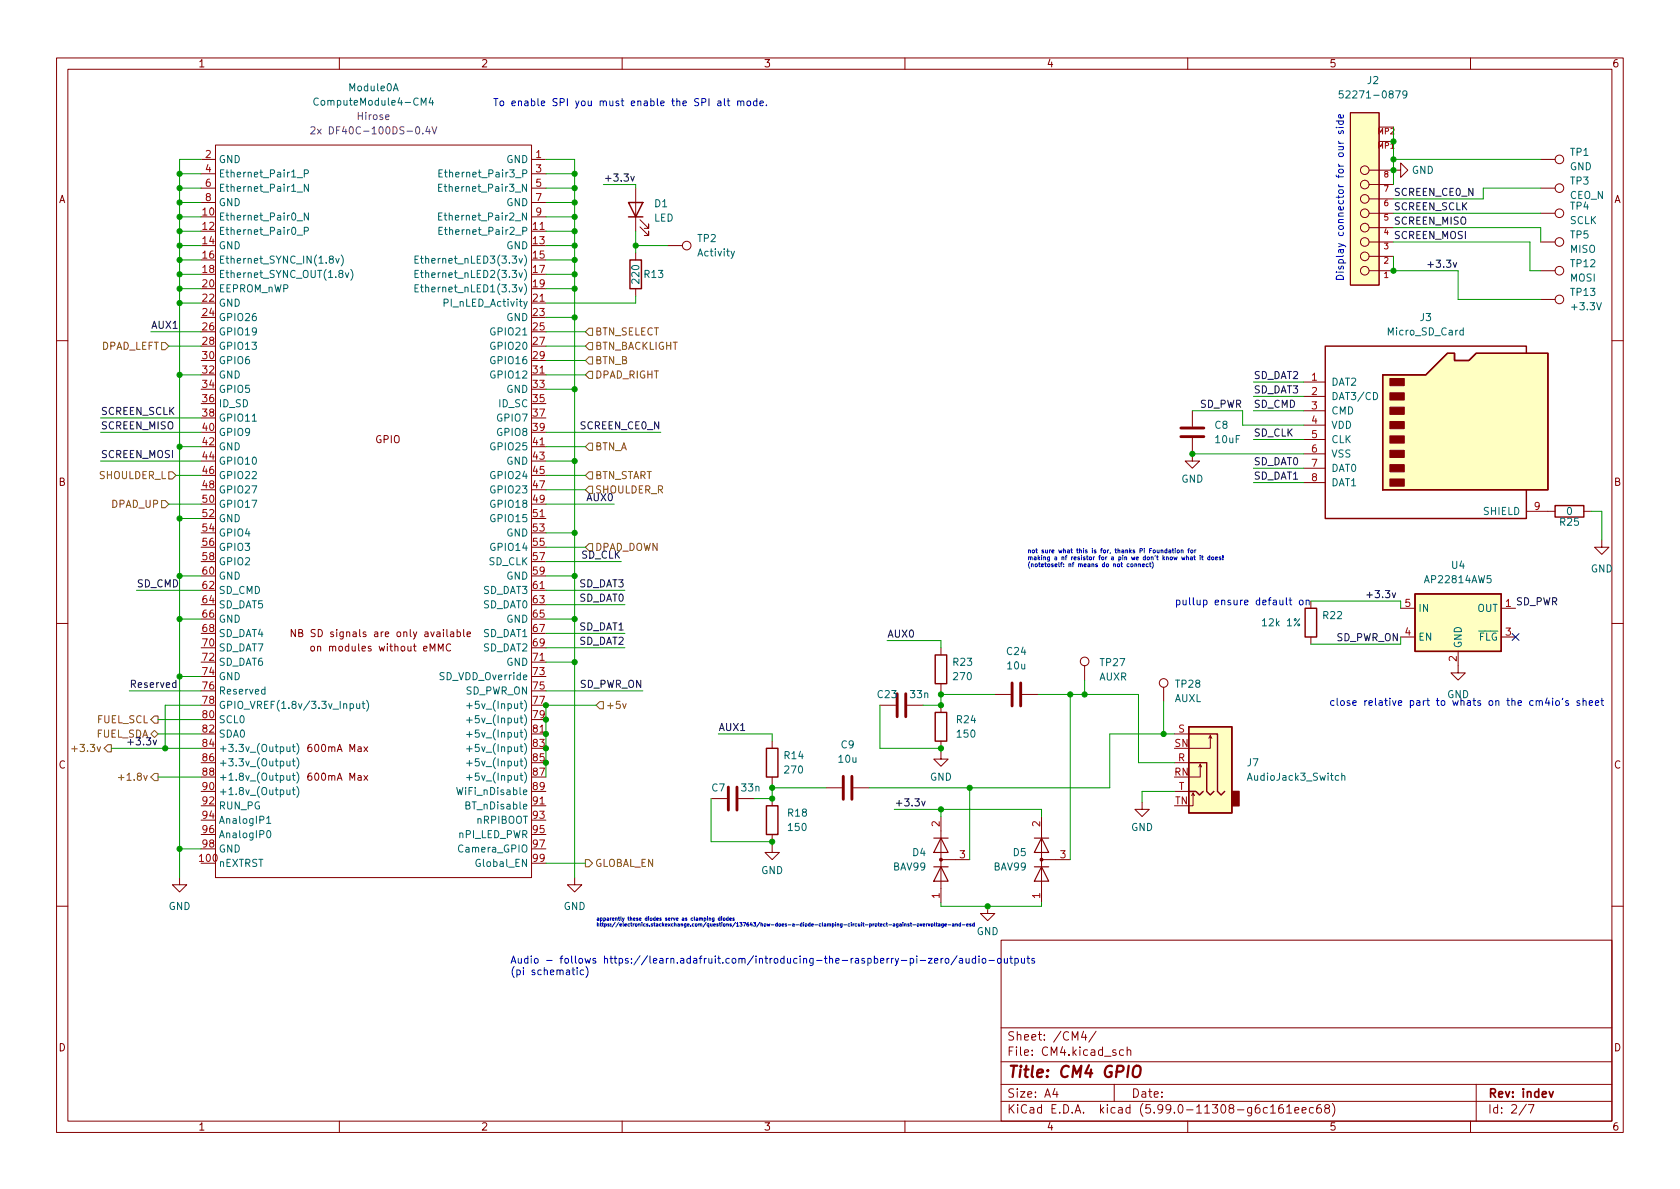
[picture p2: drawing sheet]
<svg xmlns="http://www.w3.org/2000/svg" width="297mm" height="210mm" viewBox="0 0 297 210" stroke-linecap="round" stroke-linejoin="round" font-family="sans-serif">
<g fill="none" stroke="#840000" stroke-width=".18">
<path d="M10 10.2h277v190.1h-277zM12 12.2h273v186.1h-273zM60 10.2v2M110 10.2v2M160 10.2v2M210 10.2v2M238.8 19.9h5v30.5h-5zM260 10.2v2M35.6 28.2h2.5M35.6 30.7h2.5M35.6 33.3h2.5M35.6 35.8h2.5"/>
<path d="M38.1 25.6h55.9v129.6h-55.9zM94 28.2h2.5M94 30.7h2.5M94 33.3h2.5M94 35.8h2.5M94 38.3h2.5M112.4 33.3v7.6M113.2 38.9l1.5 1.5v-.8v.8h-.8M242.1 30.1h5.5v-1.3l1.3 1.3-1.3 1.3v-1.3M242.1 37.7h4.3M242.1 35.2h4.3M242.1 32.6h4.3"/>
<path d="M243.8 25h2.6M243.8 22.5h2.6M272.4 28.2h2.6M272.4 33.3h2.6M272.4 37.7h2.6M94 40.9h2.5M94 53.6h2.5M112.4 44.7v1.3M112.4 51v1.3M113.2 40.1l1.5 1.6v-.8v.8h-.8M118.1 43.4h2.5M242.1 47.9h4.3"/>
<path d="M242.1 42.8h4.3M242.1 45.3h4.3M242.1 40.3h4.3M272.4 47.9h2.6M272.4 53h2.6M272.4 42.8h2.6M10 60.2h2M94 66.3h2.5M94 79h2.5M210.8 77.5v4h1.3l-1.3 1.3-1.3-1.3h1.3M210.8 72.6v2.8M230.5 67.6h3.8"/>
<path d="M230.5 70.1h3.8M230.5 72.6h3.8M230.5 75.2h3.8M230.5 77.7h3.8M285 60.2h2M94 91.7h2.5M230.5 80.3h3.8M230.5 82.8h3.8M230.5 85.3h3.8M269.9 90.4h5.1M280 90.4h1.3M283.2 95.5v1.3h1.3l-1.3 1.2-1.3-1.2h1.3"/>
<path d="M10 110.2h2M52.2 111.3v1.3l-.7-1.3v1.3M52.8 111.9h.6l.1-.2-.1-.3-.6-.1v1.3h.5l.2-.1 .1-.3-.4-.3M55 114.4l.2-.1 .3 .1 .1 .5-.1 .2h-.3l-.2-.1zM77.5 115.1v-1.2l.4 .9 .4-.9v1.2M79.7 111.8h.5v.8M79.7 114a.6 .6 0 0 0-.9 .4 .6 .6 0 0 0 .6 .7l.3-.1M80.2 112l-.4 .1-.2 .2 .2 .3 .4-.1M80.8 111.8l.4-.1 .2 .3-.1 .5h-.5M80.8 111.3v1.3M82 111.3v1.1l.2 .2M82.6 112.2l.6-.2-.1-.2-.3-.1-.2 .2v.6h.5"/>
<path d="M94 104.4h2.5M94 117.1h2.5M166.4 114.5v1.3M191.8 117.7v2.6M231.8 106.3v1.3M231.8 112.6v1.3M247.6 107.6h2.6M247.6 112.6h2.6M257.8 115.2v3.8h1.3l-1.3 1.3-1.3-1.3h1.3M265.4 107.6h2.6M265.4 112.6h2.6M285 110.2h2"/>
<path d="M64.3 137.1l.7 .9M64.3 132.1l.7 .8M65 137.1l-.7 .9M65 132.1l-.7 .8M94 129.8h2.5M136.5 131.1v1.2M136.5 137.4v1.3M146 139.3h2.8M150.9 139.3h2.8M155.6 124.7h2.8M160.4 124.7h2.8M166.4 133v1.2h1.2l-1.2 1.3-1.3-1.3h1.3"/>
<path d="M166.4 120.9v1.3M166.4 124.7v1.3M166.4 131.1v1.2M175.9 122.8h2.8M180.7 122.8h2.8M205.7 121.5v2.6M207.6 129.8h2.6M207.6 134.9h2.6M207.6 139.9h2.6M212.2 135.1l-.2 .5M212.5 135.6l-.3-.5v2.3h-2M214 130l-.3 .6"/>
<path d="M214.2 130.6l-.2-.6v2.3h-3.8M31.7 155.2v1.3h1.3l-1.3 1.2-1.2-1.2h1.2M94 142.5h2.5M101.6 155.2v1.3h1.3l-1.3 1.2-1.3-1.2h1.3M125.7 141.2h2.8M130.6 141.2h2.7M136.5 149.5v1.2h1.3l-1.3 1.3-1.2-1.3h1.2M136.5 141.2v1.3M136.5 147.6v1.2M166.4 144.4v15.2M166.4 152h5M184.1 144.4v15.2"/>
<path d="M184.1 152h5.1M201.9 141.9v1.2h1.3l-1.3 1.3-1.2-1.3h1.2M210.9 140.2l-.2 .5M211.2 140.7l-.3-.5v2.3h-.7M10 160.2h2M174.6 160.3v1.2h1.3l-1.3 1.3-1.2-1.3h1.2M177 166.3h108v32h-108zM285 160.2h2M60 198.3v2M110 198.3v2M160 198.3v2M177 194.8h108"/>
<path d="M177 191.8h108M177 187.8h108M177 181.8h108M186.5 192.5l-.4 1h1M186.9 193v1M191.6 182.4l-.4 1h.9M191.9 182.9v1M193.8 182.4l-1.3 1.9M197 191.8v3M198.6 185.7l-.4-.1-.3 .3v.4l.2 .3h.5M199.3 185.8l.2-.2 .4 .1v.9M199.3 185.1v1.5"/>
<path d="M210 198.3v2M224.6 195.8l.5-.5v1.5M224.6 196.8h.9M226.8 195.3a.59 .59 0 0 0-.7 .7v.5l.1 .3h.4l.3-.1v-.5l-.1-.2-.4-.1-.3 .3M227.5 195.8l.4-.5v1.5M227.5 196.8h.9M228.9 196.3l.7-.1v-.3l-.5-.1-.2 .2 .1 .8h.6M230.2 196.3l.7-.1v-.3l-.5-.1-.2 .2 .1 .8h.6M232.2 195.9l-.4-.1-.3 .3v.4l.1 .3h.6M233.5 195.3a.59 .59 0 0 0-.7 .7v.5l.1 .3h.5l.2-.1v-.5l-.1-.2-.4-.1-.3 .3M234.5 196l-.3-.3 .1-.2 .2-.2 .4 .1 .2 .2-.1 .2-.6 .2-.2 .3 .1 .4 .2 .1h.4l.2-.3v-.2l-.3-.3M235.6 195.1a1.72 1.72 0 0 1 0 2.3"/>
<path d="M260 198.3v2M261 191.8v6.5M269.9 195.3l-1.3 1.9M270.2 195.3h1l-.6 1.5"/>
<circle cx="241.3" cy="32.6" r=".76"/>
<circle cx="241.3" cy="30.1" r=".76"/>
<circle cx="241.3" cy="35.2" r=".76"/>
<circle cx="241.3" cy="37.7" r=".76"/>
<circle cx="275.7" cy="28.2" r=".76"/>
<circle cx="275.7" cy="37.7" r=".76"/>
<circle cx="275.7" cy="33.3" r=".76"/>
<circle cx="121.4" cy="43.4" r=".76"/>
<circle cx="241.3" cy="47.9" r=".76"/>
<circle cx="241.3" cy="45.3" r=".76"/>
<circle cx="241.3" cy="42.8" r=".76"/>
<circle cx="241.3" cy="40.3" r=".76"/>
<circle cx="275.7" cy="42.8" r=".76"/>
<circle cx="275.7" cy="47.9" r=".76"/>
<circle cx="275.7" cy="53" r=".76"/>
<circle cx="191.8" cy="117" r=".76"/>
<circle cx="205.7" cy="120.8" r=".76"/>
</g>
<path d="M273.9 193l.4 1 .3-1" fill="none" stroke="#840000" stroke-width=".3"/>
<path d="M200.5 188.7a.69 .69 0 0 1 1.1 0 1.47 1.47 0 0 1-.6 1.8l-.5-.1a1.5 1.5 0 0 1 0-1.7z" fill="none" stroke="#840000" stroke-width=".4"/>
<g fill="none" stroke="#006464" stroke-width=".18">
<path d="M56.3 17.5a.6 .6 0 0 0-.9 .4 .6 .6 0 0 0 .6 .7l.3-.1M69.5 16.1l.5-1.3 .4 1.3M74.5 18.6v-1.3l.4 .9 .4-.9v1.3M76.2 17.3l-.3 .9h.8M76.5 17.8v.8M237.4 16.1h-.6v.6l.2-.2 .4 .1 .1 .2-.1 .4-.1 .1-.5-.1M248.7 16.6l-.2 .2h-.4l-.1-.2 .1-.5h.4l.2 .1a.84 .84 0 0 1-.3 1.1h-.3M52.5 39h1M52.5 31.4h1M52.5 34h1M53.8 30.7l.6-.1 .1-.1v-.3l-.7-.2v1.3M54.5 37.7v1.2l-.7-1.2v1.2"/>
<path d="M54.5 32.6v1.2l-.7-1.2v1.2M77.6 33.2h.4M77.6 38.3h.4M77.6 30.6h.4M78.2 32.6h-.6v1.2h.6M78.2 37.7h-.6v1.2h.6M78.2 30h-.6v1.3h.6M52.5 41.6h1M53.8 40.9l.6-.1 .1-.2v-.3l-.7-.1v1.3M59.4 45.7l.3 .8 .3-.8M60.3 45.1a1.46 1.46 0 0 1 0 1.9M61.1 48.2l.3 .9 .3-.9"/>
<path d="M62 47.6a1.46 1.46 0 0 1 0 2M73.4 45.9h.4M73.4 48.4h.4M73.4 51h.4M74 45.3h-.6v1.2h.6M74 47.8h-.6v1.3h.6M74 50.4h-.6v1.2h.6M74.3 45.7h.5M74.3 48.2h.5M74.3 50.8h.5M74.5 45.3v1.1l.3 .1M74.5 47.8v1.1l.3 .2"/>
<path d="M74.5 50.4v1l.3 .2M77.6 40.8h.4M78.2 40.2h-.6v1.3h.6M93.2 53.3l-.4 1.2-.2 .1M129.9 44.4l-.5 1.2-.1 .1M258.7 58.5l-.3-.1-.3 .2 .1 .6h.5M258.7 58v1.2M44.6 74.5h.7M242.8 69.4a.64 .64 0 0 1 .8 .6 .64 .64 0 0 1-.8 .7zM46.8 122l-.3-.1-.3 .2 .2 .6h.4M46.8 121.5v1.2M50.7 132.1l.1 .7 .3 .1 .2-.1"/>
<path d="M50.7 134.6l.1 .8h.3l.2-.1M50.7 137.1l.1 .8 .3 .1 .2-.1M50.7 139.7l.1 .8h.3l.2-.1M51.3 132.1v.8M51.3 134.6v.8M51.3 137.1v.9M51.3 139.7v.8M51.7 132.1h.5M51.7 134.6h.5M51.7 137.1h.5M51.7 139.7h.5M51.9 131.6v1.1l.3 .2"/>
<path d="M51.9 134.2v1.1l.3 .1M51.9 136.7v1.1l.3 .2M51.9 139.3v1l.3 .2M52.5 131.5a1.46 1.46 0 0 1 0 1.9M52.5 134a1.46 1.46 0 0 1 0 1.9M52.5 136.5a1.46 1.46 0 0 1 0 2M52.5 139.1a1.46 1.46 0 0 1 0 1.9M61.9 124.5l.4-.1 .2 .3-.1 .5h-.5M63.1 124.4v.8l.3 .1 .2-.1M63.6 124.4v.9M64 124.4h.5M64.2 124v1.1l.3 .2"/>
<path d="M64.8 123.8a1.46 1.46 0 0 1 0 2M80.8 139.3l.3 1.2 .2-.9 .2 .9 .3-1.2M82.5 124.8h1M82.5 127.3h1M82.5 129.9h1M82.5 132.4h1M82.5 135h1M82.5 137.5h1M83 124.3v1M83 126.9v.9M83 129.4v1M83 131.9v1"/>
<path d="M83 134.5v.9M83 137v1M237.2 137.3l.2-.2 .3 .1 .1 .8M237.2 136.7v1.3M47.2 144.7l.3-.4v1.3M47.2 145.6h.7M47.3 146.9h.2a.68 .68 0 0 1 .4 .6 .68 .68 0 0 1-.4 .6 .84 .84 0 0 1-.2-1.2z"/>
</g>
<path d="M55 22.5l.5-.1 .2 .4-.8 .9h.8M56.1 22.8l.7 .9M56.8 22.8l-.7 .9M75.6 22.4l-.3 .9h.8M75.9 22.8v.9M76.4 22.4l.4 1.3 .4-1.3" fill="none" stroke="#840084" stroke-width=".18"/>
<g fill="#ffffc2" stroke="#ffffc2" stroke-width=".18">
<path d="M244.5 66.3h7.6l3.8-3.8h1.3v1.2h2.5l1.3-1.2h12.7v24.1h-29.2z"/>
<path d="M250.2 105h15.2v10.2h-15.2z"/>
<path d="M210.2 128.5h7.6v15.3h-7.6z"/>
<path d="M238.8 19.9h5v30.5h-5z"/>
</g>
<g fill="none" stroke="#840000" stroke-width=".25">
<path d="M111.1 35.8h2.6l-1.3 2.5zM111.1 38.3h2.6M111.4 46h2v5h-2zM244.5 66.3h7.6l3.8-3.8h1.3v1.2h2.5l1.3-1.2h12.7v24.1h-29.2zM269.9 62.5v-1.3h-35.6v30.5h35.6v-5.1M275 89.4h5v2h-5zM165.4 115.8h2v5.1h-2zM230.8 107.6h2v5h-2zM250.2 105h15.2v10.2h-15.2zM135.5 132.3h2v5.1h-2zM165.4 126h2v5.1h-2zM210.2 128.5h7.6v15.3h-7.6z"/>
<path d="M210.2 139.9h1.3l.6 .7 .6-.7M210.2 134.9h3.2v5l.6 .7 .6-.7M210.2 129.8h5.1v10.1l.6 .7 .6-.7M135.5 142.5h2v5.1h-2z"/>
</g>
<g fill="#840000" stroke="#840000" stroke-width=".18">
<path d="M245.7 84.7h2.6v1.3h-2.6z"/>
<path d="M245.7 82.2h2.6v1.2h-2.6z"/>
<path d="M245.7 79.6h2.6v1.3h-2.6z"/>
<path d="M245.7 77.1h2.6v1.3h-2.6z"/>
<path d="M245.7 74.5h2.6v1.3h-2.6z"/>
<path d="M245.7 72h2.6v1.3h-2.6z"/>
<path d="M245.7 69.5h2.6v1.2h-2.6z"/>
<path d="M245.7 66.9h2.6v1.3h-2.6z"/>
<circle cx="184.1" cy="152" r=".25"/>
<circle cx="166.4" cy="152" r=".25"/>
</g>
<path d="M208.8 77.2h4.1M208.8 75.7h4.1M128.8 139.2v4.1M130.3 139.2v4.1M149.1 137.3v4M150.6 137.3v4M158.6 122.7v4M160.1 122.7v4M178.9 120.8v4M180.5 120.8v4" fill="none" stroke="#840000" stroke-width=".51"/>
<path d="M217.8 139.9h1.3v2.6h-1.3z" fill="#840000" stroke="#840000" stroke-width=".25"/>
<path d="M165.1 153.3h2.5M165.1 148.2h2.5M166.4 153.3l1.2 2.5h-2.5zM166.4 148.2l1.2 2.5h-2.5zM182.9 153.3h2.5M182.9 148.2h2.5M184.1 153.3l1.3 2.5h-2.5zM184.1 148.2l1.3 2.5h-2.5z" fill="none" stroke="#840000" stroke-width=".2"/>
<g fill="none" stroke="#725600" stroke-width=".18">
<path d="M104.1 58h.7v1.3h-.7l-.6-.6zM28.6 60.6h.6l.6 .6-.6 .6h-.6zM103.5 61.2l.6-.6h.7v1.2h-.7zM103.5 79l.6-.6h.7v1.2h-.7zM104.1 63.1h.7v1.3h-.7l-.6-.7zM104.1 65.7h.7v1.2h-.7l-.6-.6zM28.6 88.5h.6l.6 .6-.6 .7h-.6zM29.8 83.4h.7l.6 .7-.6 .6h-.7zM103.5 96.8l.6-.7h.7v1.3h-.7zM103.5 86.6l.6-.6h.7v1.2h-.7zM104.1 83.4h.7v1.3h-.7l-.6-.6zM12.7 132.4h1"/>
<path d="M19 131.7h.7v1.3h-.7l-.6-.7zM21 137.5h.9M26.7 129.8l.6-.6 .6 .6-.6 .6zM27.3 136.8h.6v1.2h-.6l-.6-.6zM27.3 126.6h.6v1.3h-.6l-.6-.7zM106 124.1h.7v1.2h-.7l-.6-.6zM110.1 124.4l.3 .9 .3-.9M103.5 152h.6l.7 .6-.7 .7h-.6z"/>
</g>
<path d="M111.5 31.2l.3 .8 .3-.8M252.5 46.8h.9M241.7 105.2h.9M31.1 120.8l-.4-.1-.2 .3 .1 .5h.5M31.1 120.3v1.3M163 141.7l.3 .8 .3-.8" fill="none" stroke="#0f0f0f" stroke-width=".18"/>
<g fill="none" stroke="#0000c2" stroke-width=".18">
<path d="M87.3 17.4h.7M87.7 17.4v1.3M88.5 17.9h.3l.3 .2v.4l-.3 .2-.3-.1-.1-.1zM90.5 18.3l.6-.1v-.3h-.4l-.2 .1 .1 .6h.5M91.7 18l.1-.1h.3l.1 .8M91.7 17.9v.8M92.8 17.9h.5l.1 .8M93.4 18.2h-.5l-.1 .2 .1 .3 .5-.1M94 17.9h.3l.3 .2-.2 .5h-.4M94 17.4v1.3M134.4 18.3l.6-.1-.1-.3h-.4l-.1 .1v.6h.5M135.5 18.6v.1"/>
<path d="M236.3 21.4h1.2M236.7 21.4v.4l.2 .2 .6-.1v-.5M237.5 20.3v.4l-.2 .2-.6-.1v-.5h.3l.1 .6M236.3 48.1h.1M236.3 48.9a.68 .68 0 0 1 .8-.2 .68 .68 0 0 1 .4 .7h-1.2zM236.7 48.1h.8M236.7 46.5h1.2M236.7 47.1v.3l.2 .2 .1-.1 .2-.4h.3v.5M236.7 46.5v-.4l.2-.2 .6 .1v.5M199.6 99.7h-.2l-.1 .2v.3h.3M200 99.8h.3v.4l-.3-.1zM200.7 99.8l.2-.1 .1 .5"/>
<path d="M200.7 99.7v.5M201.3 99.8l.3-.1 .1 .5M201.3 99.7v.5M202 100l.4-.1-.1-.2-.3 .1v.4h.3M203 99.7h-.2l-.2 .2 .1 .3h.3M203.2 99.7h.3M203.3 99.5v.6l.2 .1M203.7 99.3a.87 .87 0 0 1 0 1.2M205.3 97.3h.3v.5M205.3 97.3v.5M206.3 97.3h-.2l-.2 .1 .1 .3h.3M206.3 97v.8"/>
<path d="M206.7 97.3h.3v.5M207 97.4l-.4 .2 .1 .2 .3-.1M207.3 97.3h.2M207.4 97v.7l.1 .1M207.8 97v.1M207.8 97.3v.5M208.2 97.3h.3v.4h-.3zM208.9 97.3h.2l.1 .5M208.9 97.3v.5M208.9 98.5l.2 .5 .1-.4 .2 .4 .1-.5M209.8 98.6l.3-.1v.5M209.8 98.2v.8"/>
<path d="M210 97.3h.3M210.3 97l-.2 .1v.7M210.5 98.5h.3v.5M210.6 97.3h.3l-.1 .4h-.2zM210.8 98.7l-.4 .1 .2 .2h.2M211.1 98.5h.3M211.2 98.2v.7l.2 .1M211.2 97.3v.5M211.5 97.3l-.3 .1M212.2 98.2v.1M212.2 98.5v.5M212.4 98.5h.3"/>
<path d="M212.6 98.2v.7l.1 .1M213.9 98.5h-.2l-.2 .1 .1 .4h.3M213.9 98.2v.8M214.3 98.6h.3l-.1 .4-.2-.1zM214.9 98.7h.4l-.1-.2-.3 .1v.4h.3M215.9 98.5l-.3 .1 .3 .2v.2h-.3M216.2 98.9v.1M216.2 98.2v.5M227.4 105.7v1.1l.2 .2M227.9 106.1h.5M228.1 105.7v1.1l.3 .2M229.9 106.2l.3-.1 .2 .3v.3l-.2 .3-.3-.1-.2-.2z"/>
<path d="M230.9 106.2l.2-.1 .3 .1 .1 .8M230.9 106.1v.9M273.6 123.4l-.4 .9h.8M273.9 123.9v.8M274.5 123.5v.1M274.5 123.9v.8M275.2 124l.3-.1 .2 .2v.4l-.2 .2h-.3l-.1-.2zM276.3 123.5l-.1 .2M277.3 124l-.3-.1-.2 .2 .1 .2 .4 .1v.3h-.5M279.3 124l-.3-.1-.2 .2 .1 .2 .4 .1v.3h-.5M279.9 124l.2-.1 .3 .1v.7M279.9 123.5v1.2"/>
<path d="M281 124.3l.6-.1-.1-.2-.3-.1-.2 .2v.6h.5M282.1 124.3l.6-.1-.1-.2-.3-.1-.2 .2v.6h.5M283 123.9h.5M283.2 123.5v1.1l.3 .1M102 171.5v.9M103.2 171.6l-.4-.1-.2 .3 .1 .5h.5M103.6 170.9a1.46 1.46 0 0 1 0 2M125.4 162.4h.2l.1 .4M125.4 162.3v.5M126.2 162.3v.5l-.2 .1M126.2 162.4l-.3 .1 .1 .2h.2M127.3 162.4l-.3 .1 .1 .2h.2"/>
<path d="M127.3 162.1v.7M127.6 162.1v.1M127.6 162.3v.5M127.9 162.4h.3l-.1 .3h-.2zM128.7 162.4l-.3 .1 .1 .2h.2M128.7 162.1v.7M129 162.5h.3v-.1h-.3v.3h.3M129.8 162.4h-.2l.2 .2v.1h-.2M156.5 163.4l-.3 .1 .1 .2h.2M156.7 163.4h.2M156.8 163.1v.6l.1 .1M157.1 163.5h.5"/>
<path d="M157.9 163.4h.3v.4h-.2l-.1-.2 .3-.1M158.8 163.7h-.3v-.3h.3v.5l-.3 .1M159.1 163.4h.2v.4h-.2v-.2l.2-.1M159.4 169.8h.9M159.6 163.1v.1M159.6 163.4v.4M160 163.4h.2v.4M160 163.4v.4M160.7 163.4h-.2l.2 .2v.1h-.2M160.9 169.5h.4l.2 .2-.1 .6h-.5M160.9 169.5v1.2M160.9 163.4h.3"/>
<path d="M161 163.1v.6l.2 .1M161.4 163.5h.5M162.1 169.1v.1M162.1 169.5v.8M162.2 163.4h.3l-.1 .3h-.2zM162.7 169.8h1M162.7 163.4l.2 .4 .1-.4M163.2 163.6l.3-.1v-.1h-.3v.3h.3M163.8 163.4v.4M164 163.4l-.2 .1M164.1 163.4l.2 .4 .1-.4M164.1 169.5h.7l-.7 .8h.7"/>
<path d="M164.7 163.4l.3 .1-.1 .3-.3-.1zM165.2 169.9l.6-.1v-.3h-.4l-.2 .2 .1 .6h.5M165.2 163.1l.1 .7M165.5 163.4h.2M165.6 163.1v.6l.1 .1M165.9 163.4h.3v.4h-.2l-.1-.2 .3-.1M166.4 169.5v.8M166.7 169.5l-.3 .2M166.8 163.7h-.3v-.3h.3v.5l-.3 .1M167.1 163.6l.3-.1-.1-.1h-.2v.3h.2M167.2 169.5h.3l.3 .2v.4l-.3 .2h-.3l-.1-.2zM167.6 163.5h.5"/>
<path d="M168.4 163.4h.3v.4h-.2l-.1-.2 .3-.1M169 163.4h.2l.1 .4M169 163.4v.4M169.2 169l-1.1 1.6M169.7 169.5h.4l.1 .8M169.8 163.1v.6h-.2v-.3h.2M170.1 163.5h.5M170.2 169.8h-.4l-.2 .2 .2 .3h.4M170.8 169.5l.1 .8h.3l.1-.1M170.9 163.6l.3-.1v-.1h-.3v.3h.3M171.3 169.5v.8M171.7 163.4h-.3l.3 .2v.1h-.3"/>
<path d="M172.3 163.1v.6h-.3v-.3h.3M172.5 169.5h-.4l-.2 .2 .1 .6h.5M172.5 169.1v1.2M173.1 169.1v.1M173.1 169.5v.8M173.8 169.5h.3l.2 .2v.4l-.2 .2h-.3l-.2-.2zM174.9 169.8h.9M176.5 169.5h.3l.2 .2v.4l-.2 .2h-.3l-.1-.2zM177.6 169.5v.8h.3l.2-.1M178.1 169.5v.8M178.5 169.5h.5M178.7 169.1v1l.3 .2"/>
<path d="M179.4 169.5h.4l.3 .2-.2 .6h-.5M179.4 169.5v1.2M180.6 169.5l.1 .8h.3l.1-.1M181.1 169.5v.8M181.6 169.5h.4M181.7 169.1v1l.3 .2M182.9 169.5h-.3l-.2 .2 .1 .1 .4 .2v.3h-.5"/>
</g>
<g fill="none" stroke="#009600" stroke-width=".18">
<path d="M31.7 35.8h3.9M31.7 38.3h3.9M31.7 30.7h3.9M31.7 33.3h3.9M35.6 28.2h-3.9v127M96.5 35.8h5.1M96.5 38.3h5.1M96.5 28.2h5.1v127M96.5 30.7h5.1M96.5 33.3h5.1M106.7 32.6h5.7v.7M246.4 28.2h26"/>
<path d="M246.4 22.5v10.1M246.4 37.7h26M272.4 33.3h-10.1v1.9h-15.9M26.7 58.7h8.9M31.7 53.6h3.9M31.7 43.4h3.9M31.7 46h3.9M31.7 48.5h3.9M31.7 51h3.9M31.7 40.9h3.9M96.5 58.7h7M96.5 43.4h5.1"/>
<path d="M96.5 46h5.1M96.5 48.5h5.1M96.5 51h5.1M96.5 56.1h5.1M96.5 40.9h5.1M112.4 52.3v1.3h-15.9M112.4 43.4h5.7M112.4 40.9v3.8M246.4 45.3v2.6h11.4v5.1h14.6M246.4 40.3h26v2.5M246.4 42.8h24.1v5.1h1.9M17.8 73.9h17.8"/>
<path d="M17.8 76.4h17.8M29.8 61.2h5.8M31.7 79h3.9M31.7 66.3h3.9M96.5 79h7M96.5 61.2h7M96.5 66.3h7M96.5 76.4h20.3M96.5 63.7h7M96.5 68.8h5.1M210.8 72.6h8.9v2.6h10.8M221.6 67.6h8.9"/>
<path d="M221.6 70.1h8.9M221.6 72.6h8.9M221.6 77.7h8.9M17.8 81.5h17.8M29.8 89.1h5.8M31.1 84.1h4.5M31.7 91.7h3.9M96.5 81.5h5.1M96.5 84.1h7M96.5 89.1h12.1M96.5 86.6h7M96.5 94.2h5.1"/>
<path d="M96.5 96.8h7M96.5 99.3h13.4M210.8 80.3h19.7M221.6 85.3h8.9M221.6 82.8h8.9M281.3 90.4h1.9v5.1M24.1 104.4h11.5M31.7 101.8h3.9M31.7 109.5h3.9M31.7 119.6h3.9M96.5 104.4h14M96.5 101.8h5.1"/>
<path d="M96.5 109.5h5.1M96.5 117.1h5.1M96.5 106.9h14M96.5 112h14M96.5 114.5h14M156.8 113.3h9.6v1.2M231.8 106.3h15.8v1.3M231.8 113.9h15.8M19.7 132.3h15.9M22.9 122.2h12.7M27.9 127.2h7.7M27.9 129.8h7.7"/>
<path d="M27.9 137.4h7.7M35.6 124.7h-6.4v7.6M96.5 122.2h17.2M105.4 124.7h-8.9v12.7M127 129.8h9.5v1.3M136.5 138.7v2.5h-3.2M136.5 139.3h9.5M155.6 124.7v7.6h10.8v.7M166.4 122.2v2.5h-3.2M166.4 122.8h9.5M171.4 139.3v12.7M183.5 122.8h17.8v12.1h6.3"/>
<path d="M189.2 122.8v29.2M191.8 120.3v2.5M205.7 124.1v5.7M207.6 129.8h-11.4v9.5h-42.5M207.6 139.9h-5.7v2M31.7 150.1h3.9M96.5 152.6h7M125.7 141.2v7.6h10.8v.7M158.1 143.1h26v1.3M166.4 143.1v1.3M166.4 159.6v.7h17.7v-.7"/>
</g>
<path d="M267.4 112l1.2 1.3M268.6 112l-1.2 1.3" fill="none" stroke="#000084" stroke-width=".18"/>
<g fill="#009600" stroke="#009600" stroke-width=".18">
<circle cx="101.6" cy="35.8" r=".46"/>
<circle cx="101.6" cy="38.3" r=".46"/>
<circle cx="101.6" cy="40.9" r=".46"/>
<circle cx="101.6" cy="30.7" r=".46"/>
<circle cx="101.6" cy="33.3" r=".46"/>
<circle cx="31.7" cy="35.8" r=".46"/>
<circle cx="31.7" cy="43.4" r=".46"/>
<circle cx="31.7" cy="46" r=".46"/>
<circle cx="31.7" cy="30.7" r=".46"/>
<circle cx="31.7" cy="33.3" r=".46"/>
<circle cx="31.7" cy="38.3" r=".46"/>
<circle cx="31.7" cy="40.9" r=".46"/>
<circle cx="31.7" cy="48.5" r=".46"/>
<circle cx="96.5" cy="129.8" r=".46"/>
<circle cx="96.5" cy="132.3" r=".46"/>
<circle cx="101.6" cy="68.8" r=".46"/>
<circle cx="101.6" cy="81.5" r=".46"/>
<circle cx="101.6" cy="109.5" r=".46"/>
<circle cx="96.5" cy="124.7" r=".46"/>
<circle cx="96.5" cy="127.2" r=".46"/>
<circle cx="101.6" cy="117.1" r=".46"/>
<circle cx="101.6" cy="94.2" r=".46"/>
<circle cx="101.6" cy="101.8" r=".46"/>
<circle cx="96.5" cy="134.9" r=".46"/>
<circle cx="31.7" cy="79" r=".46"/>
<circle cx="31.7" cy="66.3" r=".46"/>
<circle cx="31.7" cy="51" r=".46"/>
<circle cx="31.7" cy="53.6" r=".46"/>
<circle cx="31.7" cy="101.8" r=".46"/>
<circle cx="31.7" cy="109.5" r=".46"/>
<circle cx="31.7" cy="150.1" r=".46"/>
<circle cx="31.7" cy="91.7" r=".46"/>
<circle cx="31.7" cy="119.6" r=".46"/>
<circle cx="29.2" cy="132.3" r=".46"/>
<circle cx="191.8" cy="122.8" r=".46"/>
<circle cx="205.7" cy="129.8" r=".46"/>
<circle cx="189.2" cy="122.8" r=".46"/>
<circle cx="101.6" cy="56.1" r=".46"/>
<circle cx="101.6" cy="43.4" r=".46"/>
<circle cx="101.6" cy="46" r=".46"/>
<circle cx="101.6" cy="48.5" r=".46"/>
<circle cx="101.6" cy="51" r=".46"/>
<circle cx="112.4" cy="43.4" r=".46"/>
<circle cx="136.5" cy="148.8" r=".46"/>
<circle cx="136.5" cy="141.2" r=".46"/>
<circle cx="136.5" cy="139.3" r=".46"/>
<circle cx="174.6" cy="160.3" r=".46"/>
<circle cx="246.4" cy="25" r=".46"/>
<circle cx="246.4" cy="28.2" r=".46"/>
<circle cx="246.4" cy="30.1" r=".46"/>
<circle cx="246.4" cy="47.9" r=".46"/>
<circle cx="210.8" cy="80.3" r=".46"/>
<circle cx="166.4" cy="143.1" r=".46"/>
<circle cx="166.4" cy="132.3" r=".46"/>
<circle cx="171.4" cy="139.3" r=".46"/>
<circle cx="166.4" cy="124.7" r=".46"/>
<circle cx="166.4" cy="122.8" r=".46"/>
</g>
<text font-size="2.8" fill="#840000" x="178" y="190.6">Title: CM4 GPIO</text>
<g font-size="2.1" fill="#840000">
<text x="178" y="184">Sheet: /CM4/</text>
<text x="178" y="186.7">File: CM4.kicad_sch</text>
<text x="178" y="196.9">KiCad E.D.A. kicad (5.99.0-11308-g6c161eec68)</text>
<text x="178" y="194.1">Size: A4</text>
<text x="200" y="194.1">Date:</text>
<text x="263" y="194.1">Rev: indev</text>
<text x="263" y="196.9">Id: 2/7</text>
</g>
<g font-size="1.8" fill="#840000">
<text x="35" y="11.9">1</text>
<text x="85" y="11.9">2</text>
<text x="135" y="11.9">3</text>
<text x="185" y="11.9">4</text>
<text x="235" y="11.9">5</text>
<text x="285" y="11.9">6</text>
<text x="10.3" y="35.9">A</text>
<text x="285.3" y="35.9">A</text>
<text x="66.4" y="78.4">GPIO</text>
<text x="10.3" y="85.9">B</text>
<text x="285.3" y="85.9">B</text>
<text x="53.6" y="112.6">NB SD signals are only available</text>
<text x="56.1" y="115.2">on modules without eMMC</text>
<text x="10.3" y="135.9">C</text>
<text x="54.8" y="133">600mA Max</text>
<text x="285.3" y="135.9">C</text>
<text x="54.8" y="138">600mA Max</text>
<text x="10.3" y="185.9">D</text>
<text x="285.3" y="185.9">D</text>
<text x="35" y="199.9">1</text>
<text x="85" y="199.9">2</text>
<text x="135" y="199.9">3</text>
<text x="185" y="199.9">4</text>
<text x="235" y="199.9">5</text>
<text x="285" y="199.9">6</text>
</g>
<g font-size="1.8" fill="#006464">
<text x="61.8" y="16.1">Module0A</text>
<text x="238" y="17.4">52271-0879</text>
<text x="241.8" y="14.9">J2</text>
<text x="56.5" y="18.7">ComputeModule4-CM4</text>
<text x="38.6" y="28.8">GND</text>
<text x="89.5" y="28.8">GND</text>
<text x="277.7" y="27.6">TP1</text>
<text x="38.6" y="31.4">Ethernet_Pair1_P</text>
<text x="38.6" y="33.9">Ethernet_Pair1_N</text>
<text x="78.7" y="33.9">Ethernet_Pair3_N</text>
<text x="78.8" y="31.4">Ethernet_Pair3_P</text>
<text x="249.6" y="30.7">GND</text>
<text x="277.5" y="30.1">GND</text>
<text x="277.6" y="35.2">CEO_N</text>
<text x="277.7" y="32.6">TP3</text>
<text x="38.6" y="39">Ethernet_Pair0_N</text>
<text x="38.6" y="41.5">Ethernet_Pair0_P</text>
<text x="38.6" y="36.4">GND</text>
<text x="78.7" y="39">Ethernet_Pair2_N</text>
<text x="78.8" y="41.5">Ethernet_Pair2_P</text>
<text x="89.5" y="36.4">GND</text>
<text x="115.6" y="39.2">LED</text>
<text x="115.8" y="36.6">D1</text>
<text x="277.6" y="39.6">SCLK</text>
<text x="277.7" y="37.1">TP4</text>
<text x="38.6" y="44.1">GND</text>
<text x="38.6" y="46.6">Ethernet_SYNC_IN(1.8v)</text>
<text x="75.1" y="46.6">Ethernet_nLED3(3.3v)</text>
<text x="89.5" y="44.1">GND</text>
<text x="123.4" y="42.8">TP2</text>
<text x="123.5" y="45.3">Activity</text>
<text x="277.6" y="44.7">MISO</text>
<text x="277.7" y="42.2">TP5</text>
<text x="277.8" y="47.2">TP12</text>
<text x="38.6" y="49.1">Ethernet_SYNC_OUT(1.8v)</text>
<text x="38.6" y="51.7">EEPROM_nWP</text>
<text x="75.1" y="49.1">Ethernet_nLED2(3.3v)</text>
<text x="75.1" y="51.7">Ethernet_nLED1(3.3v)</text>
<text x="113" y="50" transform="rotate(-90 113 50)">220</text>
<text x="114" y="49.1">R13</text>
<text x="277.6" y="49.8">MOSI</text>
<text x="277.8" y="52.3">TP13</text>
<text x="38.6" y="54.2">GND</text>
<text x="38.6" y="56.8">GPIO26</text>
<text x="38.6" y="59.3">GPIO19</text>
<text x="78.8" y="54.2">PI_nLED_Activity</text>
<text x="87.1" y="59.3">GPIO21</text>
<text x="89.5" y="56.8">GND</text>
<text x="245.5" y="59.3">Micro_SD_Card</text>
<text x="251.1" y="56.8">J3</text>
<text x="278.1" y="54.9">+3.3V</text>
<text x="38.6" y="61.8">GPIO13</text>
<text x="38.6" y="64.4">GPIO6</text>
<text x="87.1" y="61.8">GPIO20</text>
<text x="87.1" y="64.4">GPIO16</text>
<text x="38.6" y="66.9">GND</text>
<text x="38.6" y="69.5">GPIO5</text>
<text x="87.1" y="66.9">GPIO12</text>
<text x="89.5" y="69.5">GND</text>
<text x="235.3" y="68.2">DAT2</text>
<text x="235.3" y="70.7">DAT3/CD</text>
<text x="38.6" y="72">ID_SD</text>
<text x="38.6" y="74.5">GPIO11</text>
<text x="38.6" y="77.1">GPIO9</text>
<text x="88.1" y="74.5">GPIO7</text>
<text x="88.1" y="77.1">GPIO8</text>
<text x="88.3" y="72">ID_SC</text>
<text x="214.8" y="75.8">C8</text>
<text x="235.3" y="73.3">CMD</text>
<text x="235.3" y="75.8">VDD</text>
<text x="38.6" y="79.6">GND</text>
<text x="38.6" y="82.2">GPIO10</text>
<text x="87.1" y="79.6">GPIO25</text>
<text x="89.5" y="82.2">GND</text>
<text x="215" y="78.4">10uF</text>
<text x="235.3" y="78.4">CLK</text>
<text x="235.3" y="80.9">VSS</text>
<text x="235.3" y="83.4">DAT0</text>
<text x="38.6" y="84.7">GPIO22</text>
<text x="38.6" y="87.2">GPIO27</text>
<text x="38.6" y="89.8">GPIO17</text>
<text x="87.1" y="84.7">GPIO24</text>
<text x="87.1" y="87.2">GPIO23</text>
<text x="87.1" y="89.8">GPIO18</text>
<text x="208.9" y="85.3">GND</text>
<text x="235.3" y="86">DAT1</text>
<text x="38.6" y="92.3">GND</text>
<text x="38.6" y="94.9">GPIO4</text>
<text x="87.1" y="92.3">GPIO15</text>
<text x="89.5" y="94.9">GND</text>
<text x="262.4" y="91.1">SHIELD</text>
<text x="275.9" y="93">R25</text>
<text x="277" y="91.1">0</text>
<text x="38.6" y="97.4">GPIO3</text>
<text x="38.6" y="99.9">GPIO2</text>
<text x="86.4" y="99.9">SD_CLK</text>
<text x="87.1" y="97.4">GPIO14</text>
<text x="256.7" y="100.6">U4</text>
<text x="281.2" y="101.2">GND</text>
<text x="38.6" y="102.5">GND</text>
<text x="38.6" y="105">SD_CMD</text>
<text x="38.6" y="107.6">SD_DAT5</text>
<text x="85.4" y="105">SD_DAT3</text>
<text x="85.4" y="107.6">SD_DAT0</text>
<text x="89.5" y="102.5">GND</text>
<text x="252.2" y="103.1">AP22814AW5</text>
<text x="38.6" y="110.1">GND</text>
<text x="38.6" y="112.6">SD_DAT4</text>
<text x="85.4" y="112.6">SD_DAT1</text>
<text x="89.5" y="110.1">GND</text>
<text x="223.5" y="110.7">12k 1%</text>
<text x="234" y="109.5">R22</text>
<text x="250.7" y="113.3">EN</text>
<text x="250.7" y="108.2">IN</text>
<text x="260" y="113.3">~{FLG}</text>
<text x="261.2" y="108.2">OUT</text>
<text x="38.6" y="115.2">SD_DAT7</text>
<text x="38.6" y="117.7">SD_DAT6</text>
<text x="85.4" y="115.2">SD_DAT2</text>
<text x="89.5" y="117.7">GND</text>
<text x="168.6" y="117.7">R23</text>
<text x="178.1" y="115.8">C24</text>
<text x="178.2" y="118.4">10u</text>
<text x="194.6" y="117.8">TP27</text>
<text x="258.4" y="114.7" transform="rotate(-90 258.4 114.7)">GND</text>
<text x="38.6" y="120.3">GND</text>
<text x="38.6" y="122.8">Reserved</text>
<text x="38.6" y="125.3">GPIO_VREF(1.8v/3.3v_Input)</text>
<text x="78" y="120.3">SD_VDD_Override</text>
<text x="82.3" y="122.8">SD_PWR_ON</text>
<text x="84" y="125.3">+5v_(Input)</text>
<text x="155.2" y="123.4">C23</text>
<text x="161" y="123.4">33n</text>
<text x="168.7" y="120.3">270</text>
<text x="194.3" y="120.3">AUXR</text>
<text x="207.6" y="124.1">AUXL</text>
<text x="207.9" y="121.6">TP28</text>
<text x="255.8" y="123.4">GND</text>
<text x="38.6" y="127.9">SCL0</text>
<text x="38.6" y="130.4">SDA0</text>
<text x="84" y="127.9">+5v_(Input)</text>
<text x="84" y="130.4">+5v_(Input)</text>
<text x="169.2" y="127.9">R24</text>
<text x="169.3" y="130.4">150</text>
<text x="38.6" y="133">+3.3v_(Output)</text>
<text x="38.6" y="135.5">+3.3v_(Output)</text>
<text x="84" y="133">+5v_(Input)</text>
<text x="84" y="135.5">+5v_(Input)</text>
<text x="138.7" y="134.2">R14</text>
<text x="138.8" y="136.8">270</text>
<text x="148.3" y="134.9">10u</text>
<text x="148.7" y="132.3">C9</text>
<text x="220.5" y="135.5">J7</text>
<text x="38.6" y="138">+1.8v_(Output)</text>
<text x="38.6" y="140.6">+1.8v_(Output)</text>
<text x="38.6" y="143.1">RUN_PG</text>
<text x="81.4" y="140.6">WiFi_nDisable</text>
<text x="82.8" y="143.1">BT_nDisable</text>
<text x="84" y="138">+5v_(Input)</text>
<text x="125.9" y="139.9">C7</text>
<text x="131.2" y="139.9">33n</text>
<text x="164.4" y="138">GND</text>
<text x="220.9" y="138">AudioJack3_Switch</text>
<text x="38.6" y="145.7">AnalogIP1</text>
<text x="38.6" y="148.2">AnalogIP0</text>
<text x="81.1" y="148.2">nPI_LED_PWR</text>
<text x="84.3" y="145.7">nRPIBOOT</text>
<text x="139.4" y="144.4">R18</text>
<text x="139.5" y="146.9">150</text>
<text x="200" y="146.9">GND</text>
<text x="38.6" y="153.3">nEXTRST</text>
<text x="38.6" y="150.7">GND</text>
<text x="81.6" y="150.7">Camera_GPIO</text>
<text x="84.5" y="153.3">Global_EN</text>
<text x="134.6" y="154.6">GND</text>
<text x="158" y="153.9">BAV99</text>
<text x="161.4" y="151.4">D4</text>
<text x="175.7" y="153.9">BAV99</text>
<text x="179.2" y="151.4">D5</text>
<text x="29.8" y="160.9">GND</text>
<text x="99.6" y="160.9">GND</text>
<text x="172.7" y="165.3">GND</text>
</g>
<g font-size="1.8" fill="#840084">
<text x="56.9" y="23.7">2x DF40C-100DS-0.4V</text>
<text x="63.3" y="21.2">Hirose</text>
</g>
<g font-size="1.8" fill="#0000c2">
<text x="95.1" y="18.8">To enable SPI you must enable the SPI alt mode.</text>
<text x="237.6" y="45.5" transform="rotate(-90 237.6 45.5)">Display connector for our side</text>
<text x="207.6" y="107">pullup ensure default on</text>
<text x="234.9" y="124.8">close relative part to whats on the cm4io's sheet</text>
<text x="90.2" y="170.4">Audio - follows https://learn.adafruit.com/introducing-the-raspberry-pi-zero/audio-outputs</text>
<text x="90.2" y="172.4">(pi schematic)</text>
</g>
<g font-size="1.8" fill="#a90000">
<text x="36.3" y="27.9">2</text>
<text x="94.8" y="27.9">1</text>
<text x="36.3" y="30.5">4</text>
<text x="36.3" y="33">6</text>
<text x="36.3" y="35.6">8</text>
<text x="94.8" y="30.5">3</text>
<text x="94.8" y="33">5</text>
<text x="94.8" y="35.6">7</text>
<text x="35.8" y="38.1">10</text>
<text x="35.8" y="40.6">12</text>
<text x="94.3" y="40.6">11</text>
<text x="94.8" y="38.1">9</text>
<text x="35.8" y="43.2">14</text>
<text x="35.8" y="45.7">16</text>
<text x="94.3" y="43.2">13</text>
<text x="94.3" y="45.7">15</text>
<text x="35.8" y="48.3">18</text>
<text x="35.8" y="50.8">20</text>
<text x="35.8" y="53.3">22</text>
<text x="94.3" y="48.3">17</text>
<text x="94.3" y="50.8">19</text>
<text x="94.3" y="53.3">21</text>
<text x="35.8" y="55.9">24</text>
<text x="35.8" y="58.4">26</text>
<text x="94.3" y="55.9">23</text>
<text x="94.3" y="58.4">25</text>
<text x="35.8" y="61">28</text>
<text x="35.8" y="63.5">30</text>
<text x="94.3" y="61">27</text>
<text x="94.3" y="63.5">29</text>
<text x="35.8" y="66">32</text>
<text x="35.8" y="68.6">34</text>
<text x="35.8" y="71.1">36</text>
<text x="94.3" y="66">31</text>
<text x="94.3" y="68.6">33</text>
<text x="94.3" y="71.1">35</text>
<text x="231.9" y="67.3">1</text>
<text x="231.9" y="69.8">2</text>
<text x="35.8" y="73.7">38</text>
<text x="35.8" y="76.2">40</text>
<text x="94.3" y="73.7">37</text>
<text x="94.3" y="76.2">39</text>
<text x="231.9" y="72.4">3</text>
<text x="231.9" y="74.9">4</text>
<text x="231.9" y="77.5">5</text>
<text x="35.8" y="78.7">42</text>
<text x="35.8" y="81.3">44</text>
<text x="35.8" y="83.8">46</text>
<text x="94.3" y="78.7">41</text>
<text x="94.3" y="81.3">43</text>
<text x="94.3" y="83.8">45</text>
<text x="231.9" y="80">6</text>
<text x="231.9" y="82.5">7</text>
<text x="35.8" y="86.4">48</text>
<text x="35.8" y="88.9">50</text>
<text x="94.3" y="86.4">47</text>
<text x="94.3" y="88.9">49</text>
<text x="231.9" y="85.1">8</text>
<text x="35.8" y="91.4">52</text>
<text x="35.8" y="94">54</text>
<text x="94.3" y="91.4">51</text>
<text x="94.3" y="94">53</text>
<text x="271.3" y="90.2">9</text>
<text x="35.8" y="96.5">56</text>
<text x="35.8" y="99.1">58</text>
<text x="35.8" y="101.6">60</text>
<text x="94.3" y="96.5">55</text>
<text x="94.3" y="99.1">57</text>
<text x="94.3" y="101.6">59</text>
<text x="35.8" y="104.1">62</text>
<text x="35.8" y="106.7">64</text>
<text x="94.3" y="104.1">61</text>
<text x="94.3" y="106.7">63</text>
<text x="248.4" y="107.3">5</text>
<text x="35.8" y="109.2">66</text>
<text x="35.8" y="111.8">68</text>
<text x="94.3" y="109.2">65</text>
<text x="94.3" y="111.8">67</text>
<text x="248.4" y="112.4">4</text>
<text x="266.2" y="112.4">3</text>
<text x="35.8" y="114.3">70</text>
<text x="35.8" y="116.8">72</text>
<text x="35.8" y="119.4">74</text>
<text x="94.3" y="114.3">69</text>
<text x="94.3" y="116.8">71</text>
<text x="94.3" y="119.4">73</text>
<text x="257.6" y="116.9" transform="rotate(-90 257.6 116.9)">2</text>
<text x="35.8" y="121.9">76</text>
<text x="35.8" y="124.5">78</text>
<text x="94.3" y="121.9">75</text>
<text x="94.3" y="124.5">77</text>
<text x="35.8" y="127">80</text>
<text x="35.8" y="129.5">82</text>
<text x="94.3" y="127">79</text>
<text x="94.3" y="129.5">81</text>
<text x="208.3" y="129.5">S</text>
<text x="35.8" y="132.1">84</text>
<text x="35.8" y="134.6">86</text>
<text x="35.8" y="137.2">88</text>
<text x="94.3" y="132.1">83</text>
<text x="94.3" y="134.6">85</text>
<text x="94.3" y="137.2">87</text>
<text x="207.6" y="137.2">RN</text>
<text x="207.7" y="132.1">SN</text>
<text x="208.3" y="134.6">R</text>
<text x="35.8" y="139.7">90</text>
<text x="35.8" y="142.2">92</text>
<text x="94.3" y="139.7">89</text>
<text x="94.3" y="142.2">91</text>
<text x="207.7" y="142.2">TN</text>
<text x="208.4" y="139.7">T</text>
<text x="35.8" y="144.8">94</text>
<text x="35.8" y="147.3">96</text>
<text x="35.8" y="149.9">98</text>
<text x="94.3" y="144.8">93</text>
<text x="94.3" y="147.3">95</text>
<text x="94.3" y="149.9">97</text>
<text x="166.1" y="146.2" transform="rotate(-90 166.1 146.2)">2</text>
<text x="183.9" y="146.2" transform="rotate(-90 183.9 146.2)">2</text>
<text x="35.4" y="152.4">100</text>
<text x="94.3" y="152.4">99</text>
<text x="169.7" y="151.8">3</text>
<text x="187.5" y="151.8">3</text>
<text x="166.1" y="158.9" transform="rotate(-90 166.1 158.9)">1</text>
<text x="183.9" y="158.9" transform="rotate(-90 183.9 158.9)">1</text>
</g>
<g font-size="1.8" fill="#0f0f0f">
<text x="106.7" y="32.1">+3.3v</text>
<text x="246.4" y="34.6">SCREEN_CE0_N</text>
<text x="246.4" y="37.2">SCREEN_SCLK</text>
<text x="246.4" y="39.7">SCREEN_MISO</text>
<text x="246.4" y="42.3">SCREEN_MOSI</text>
<text x="253.3" y="47.3">+3.3v</text>
<text x="26.7" y="58.1">AUX1</text>
<text x="221.6" y="69.6">SD_DAT3</text>
<text x="221.6" y="67">SD_DAT2</text>
<text x="17.8" y="75.9">SCREEN_MISO</text>
<text x="17.8" y="73.4">SCREEN_SCLK</text>
<text x="102.8" y="75.9">SCREEN_CE0_N</text>
<text x="212.1" y="72.1">SD_PWR</text>
<text x="221.6" y="72.1">SD_CMD</text>
<text x="221.6" y="77.2">SD_CLK</text>
<text x="17.8" y="81">SCREEN_MOSI</text>
<text x="221.6" y="82.3">SD_DAT0</text>
<text x="103.9" y="88.6">AUX0</text>
<text x="221.6" y="84.8">SD_DAT1</text>
<text x="102.8" y="98.8">SD_CLK</text>
<text x="24.1" y="103.8">SD_CMD</text>
<text x="102.4" y="106.4">SD_DAT0</text>
<text x="102.4" y="103.8">SD_DAT3</text>
<text x="242.5" y="105.8">+3.3v</text>
<text x="266.2" y="107.3">1 SD_PWR</text>
<text x="102.4" y="111.5">SD_DAT1</text>
<text x="156.8" y="112.7">AUX0</text>
<text x="102.4" y="114">SD_DAT2</text>
<text x="22.9" y="121.6">Reserved</text>
<text x="102.5" y="121.6">SD_PWR_ON</text>
<text x="17" y="130.4">FUEL_SDA</text>
<text x="23.5" y="131.8">+3.3v</text>
<text x="127" y="129.2">AUX1</text>
<text x="158.1" y="142.6">+3.3v</text>
</g>
<g font-size="1.8" fill="#725600">
<text x="105.2" y="59.3">BTN_SELECT</text>
<text x="17.8" y="61.8">DPAD_LEFT</text>
<text x="105.2" y="61.8">BTN_BACKLIGHT</text>
<text x="105.2" y="64.4">BTN_B</text>
<text x="105.2" y="66.9">DPAD_RIGHT</text>
<text x="105.2" y="79.6">BTN_A</text>
<text x="17.5" y="84.7">SHOULDER_L</text>
<text x="19.7" y="89.8">DPAD_UP</text>
<text x="105.2" y="87.2">SHOULDER_R</text>
<text x="105.2" y="84.7">BTN_START</text>
<text x="105.2" y="97.4">DPAD_DOWN</text>
<text x="107.1" y="125.3">+5v</text>
<text x="17.1" y="127.9">FUEL_SCL</text>
<text x="13.6" y="133">+3.3v</text>
<text x="21.8" y="138">+1.8v</text>
<text x="105.2" y="153.3">GLOBAL_EN</text>
</g>
<text font-size="1.8" fill="#009600" x="236.2" y="113.4">SD_PWR_ON</text>
<g font-size="1.4" fill="#a90000">
<text x="243.7" y="23.7">MP2</text>
<text x="243.7" y="26.3">MP1</text>
<text x="244.7" y="33.9">7</text>
<text x="244.7" y="31.4">8</text>
<text x="244.7" y="41.5">4</text>
<text x="244.7" y="39">5</text>
<text x="244.7" y="36.4">6</text>
<text x="244.7" y="46.6">2</text>
<text x="244.7" y="44.1">3</text>
<text x="244.7" y="49.1">1</text>
</g>
<g font-size="1.1" fill="#0000c2">
<text x="181.6" y="97.8">not sure what this is for, thanks Pi Foundation for</text>
<text x="181.6" y="99">making a nf resistor for a pin we don't know what it does!</text>
<text x="181.6" y="100.3">(notetoself: nf means do not connect)</text>
</g>
<g font-size=".9" fill="#0000c2">
<text x="105.4" y="162.8">apparently these diodes serve as clamping diodes</text>
<text x="105.4" y="163.8">https://electronics.stackexchange.com/questions/137643/how-does-a-diode-clamping-circuit-protect-against-overvoltage-and-esd</text>
</g>
</svg>
